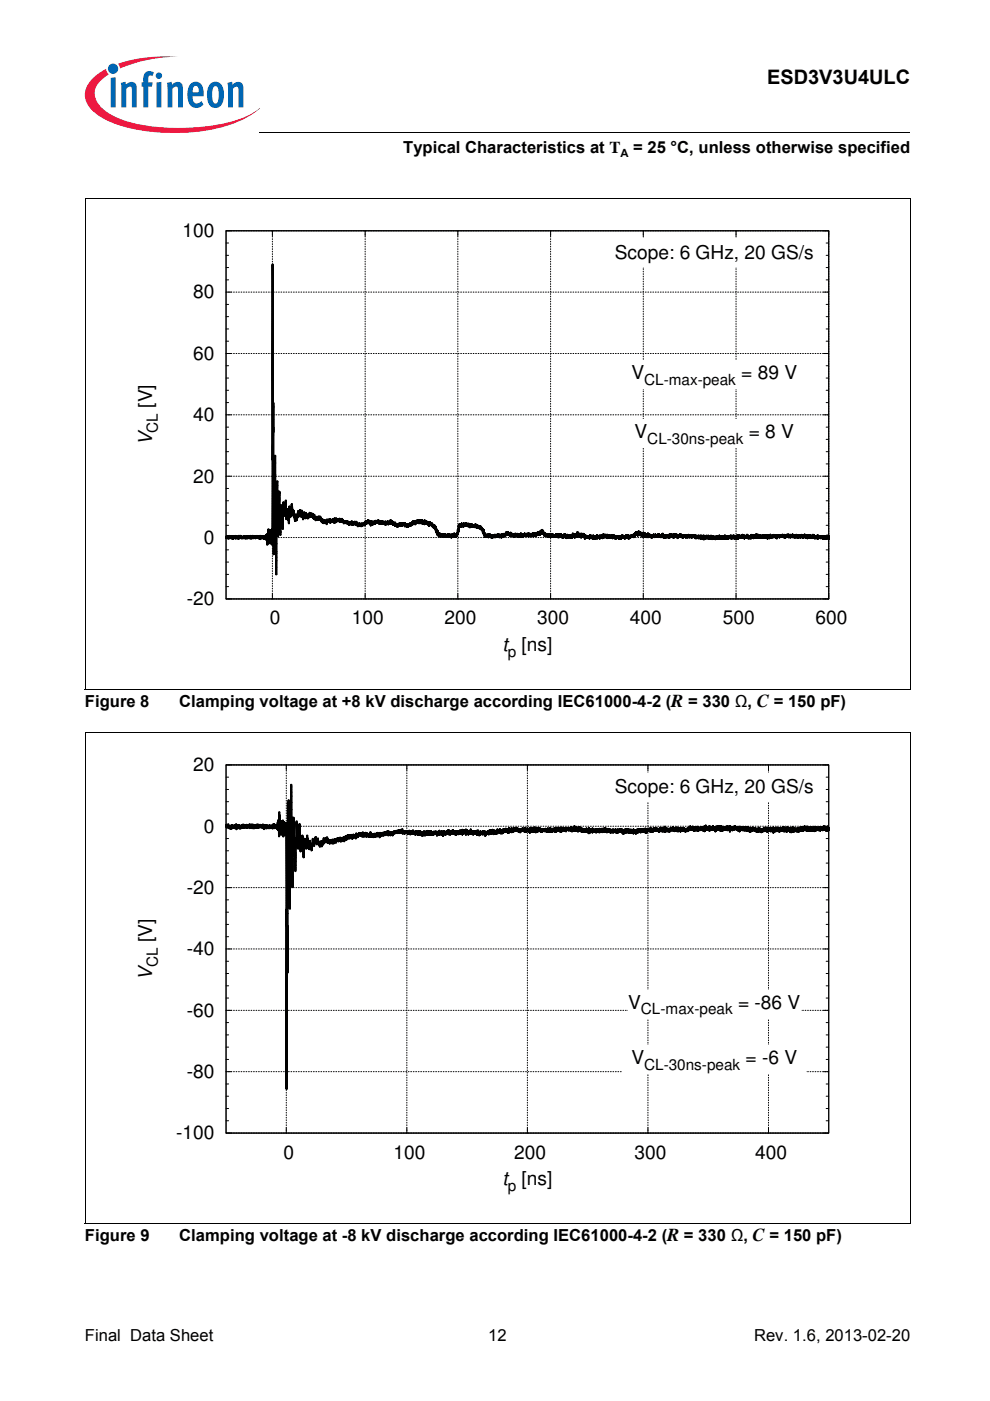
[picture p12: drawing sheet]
<svg xmlns="http://www.w3.org/2000/svg" width="210mm" height="297mm" viewBox="0 0 210 297" stroke-linecap="round" stroke-linejoin="round" font-family="sans-serif">
<circle cx="24" cy="14.6" r="1.09" fill="#0066b3"/>
<g fill="#ed1941">
<path d="M25 13.5l.8-.2a32.7 32.7 0 0 1 12-1.3 32.2 32.2 0 0 0-11.7 2.2l-.7 .3z"/>
<path d="M19.4 16.9a11.2 11.2 0 0 1 3.1-2.3l.2 .7 .4 .5a5 5 0 0 0-3 4.2 6 6 0 0 0 3.4 4.3 31.7 31.7 0 0 0 16 2.8 31.9 31.9 0 0 0 14-3.1l1.6-1.1a18.8 18.8 0 0 1-9.4 4.4 42.6 42.6 0 0 1-20.9-.9 11.1 11.1 0 0 1-6.5-4.7 4.3 4.3 0 0 1 1.1-4.8z"/>
</g>
<g fill="#0066b3">
<path d="M23.5 16.5l1-.1v6.4h-1z"/>
<path d="M25.6 17.6l1-.3 .1 .7a1.22 1.22 0 0 1 1.5-.6 1.22 1.22 0 0 1 .8 1.3v4.1h-1l-.1-4.2a.42 .42 0 0 0-.6-.2l-.5 .4v4h-1.1z"/>
<path d="M30.9 15.3l.8-.2 .7 .1 .2 .2-.3 .8-.1-.1a.47 .47 0 0 0-.7 .2l-.1 1.2h1l-.2 .9h-.8v4.4h-1v-4.4h-.4v-.9h.4v-.7a1.77 1.77 0 0 1 .5-1.5z"/>
<path d="M35.4 17.6l1-.3 .1 .7a1.22 1.22 0 0 1 1.4-.6 1.22 1.22 0 0 1 .9 1.3v4.1h-1.1v-4.2a.42 .42 0 0 0-.6-.2l-.5 .4v4h-1.1z"/>
<path d="M48.2 17.6l1-.3 .1 .7a1.22 1.22 0 0 1 1.5-.6 1.22 1.22 0 0 1 .8 1.3v4.1h-1l-.1-4.2a.42 .42 0 0 0-.6-.2l-.5 .4v4h-1z"/>
<path d="M33 16a.7 .7 0 0 1 1.4 0 .7 .7 0 0 1-1.4 0zM33.2 17.5l1-.1v5.4h-1z"/>
<path d="M40.5 17.7a1.6 1.6 0 0 1 1.7-.2 1.6 1.6 0 0 1 .9 1.5l.1 1.4h-2.4a1.09 1.09 0 0 0 .3 1.2 1.09 1.09 0 0 0 1.1 .2l.5-.4 .4 .8a1.88 1.88 0 0 1-2.2 .6 1.88 1.88 0 0 1-1.1-2v-1.7l.2-.8zM41.1 18.4l-.3 1.2h1.3v-.8a.58 .58 0 0 0-.4-.6 .58 .58 0 0 0-.6 .2z"/>
<path d="M44.7 17.6a1.77 1.77 0 0 1 1.9 0 1.77 1.77 0 0 1 .9 1.8v1.3a1.96 1.96 0 0 1-2.4 2.1 2.94 2.94 0 0 1-1.2-3.3 2.79 2.79 0 0 1 .8-1.9zM45.3 18.4a4.3 4.3 0 0 0 0 3.4l.4 .2a1.54 1.54 0 0 0 .7-1.9v-.4a1.19 1.19 0 0 0-.7-1.4z"/>
</g>
<path d="M55 28v.1z" fill="#000"/>
<path d="M55 28h137.9" fill="none" stroke="#000" stroke-width=".21"/>
<path d="M18 29h46v5h-46z" fill="#fff"/>
<g fill="none" stroke="#000" stroke-width=".21" stroke-dasharray=".2 .4">
<path d="M47.9 48.9h127.8M47.9 74.9h127.8M47.9 61.9h127.8M47.9 88h127.8M47.9 114h127.8M47.9 101h127.8M47.9 127h127.8M57.8 127v-78.1M77.4 127v-78.1M97.1 127v-78.1M116.7 127v-78.1M136.4 127v-78.1"/>
<path d="M156.1 127v-78.1M175.7 127v-78.1"/>
</g>
<g fill="none" stroke="#000" stroke-width=".21">
<path d="M47.9 48.9h127.8v78.1h-127.8zM47.9 59.3h.6M47.9 48.9h1.1M47.9 56.7h.6M47.9 54.1h.6M47.9 51.5h.6M57.8 48.9v1.1M77.4 48.9v1.1M97.1 48.9v1.1M116.7 48.9v1.1M136.4 48.9v1.1M156.1 48.9v1.1"/>
<path d="M174.6 48.9h1.1v1.1M175.2 59.3h.5M175.2 56.7h.5M175.2 54.1h.5M175.2 51.5h.5M47.9 74.9h1.1M47.9 72.3h.6M47.9 61.9h1.1M47.9 77.5h.6M47.9 69.7h.6M47.9 67.1h.6M47.9 64.5h.6"/>
<path d="M174.6 74.9h1.1M174.6 61.9h1.1M175.2 77.5h.5M175.2 72.3h.5M175.2 69.7h.5M175.2 67.1h.5M175.2 64.5h.5M47.9 98.4h.6M47.9 88h1.1M47.9 85.4h.6M47.9 95.8h.6M47.9 93.2h.6"/>
<path d="M47.9 90.6h.6M47.9 82.7h.6M47.9 80.2h.6M174.6 88h1.1M175.2 98.4h.5M175.2 95.8h.5M175.2 93.2h.5M175.2 90.6h.5M175.2 85.4h.5M175.2 82.7h.5M175.2 80.2h.5M47.9 114h1.1"/>
<path d="M47.9 111.4h.6M47.9 101h1.1M47.9 119.2h.6M47.9 116.6h.6M47.9 108.8h.6M47.9 106.2h.6M47.9 103.6h.6M174.6 114h1.1M174.6 101h1.1M175.2 119.2h.5M175.2 116.6h.5M175.2 111.4h.5"/>
<path d="M175.2 108.8h.5M175.2 106.2h.5M175.2 103.6h.5M47.9 127h1.1M47.9 124.4h.6M47.9 121.8h.6M57.8 125.9v1.1M77.4 125.9v1.1M97.1 125.9v1.1M116.7 125.9v1.1M136.4 125.9v1.1M156.1 125.9v1.1"/>
<path d="M175.2 124.4h.5M175.2 121.8h.5M175.7 125.9v1.1h-1.1"/>
</g>
<g fill="#fff">
<path d="M128.4 50.6h46v6.1h-46z"/>
<path d="M133.2 76.3h36.5v6.1h-36.5z"/>
<path d="M133.2 88.8h36.5v6.1h-36.5z"/>
</g>
<path d="M175.7 113.9v.4v-.6v.5v-.3l-.2 .1v-.3v.4v-.5l-.2 .2v-.2v.6v-.5v.4v-.3v.2h-.2v-.2v.3v-.3v.2v-.2h-.2v.4v-.5v.3v-.2v.2l-.2-.3v.4v-.4l-.2 .1v.5v-.7v.3v-.2l-.2 .4v-.4v.3v-.2h-.2v.2v-.3v.3l-.2 .1v-.3v.3v-.3l-.1 .2v-.3v.1l-.3 .1v-.1v.1v-.3v.2l-.2-.2v.7v-.8v.4v-.2h-.1v.1v-.1v.3v-.2l-.2 .2v-.3v.3v-.3l-.2 .5v-.6l-.2 .3v-.4v.5v-.4l-.2 .3v-.4v.4v-.5v.6v-.2l-.2-.1v.2v-.2v.3v-.4v.1l-.2-.1v.4v-.4v.4v-.2l-.2-.2v.2v-.3v.3v-.2v.2v-.2l-.2 .1v.2v-.3v.4v-.3l-.2 .2v-.2v.4v-.6l-.2 .6v-.6l-.2 .4v-.4v.6v-.6v.4v-.3l-.2 .1v.1v-.4v.5v-.5v.5v-.4l-.2 .4v-.6v.6v-.2l-.2 .1v-.3v.5v-.6v.4v-.3l-.2 .5v-.5v.6l-.2-.7v.4v-.4l-.2 .2v.3v-.4v.4l-.2-.1v-.2v.4v-.5l-.2 .2v-.1v.3v-.2v.2l-.2-.3v.4v-.5v.5v-.3v.1h-.2v-.2v.2v-.2v.3v-.4l-.2 .4v-.5l-.2 .4v-.3v.5v-.3l-.2 .1v-.2v.3v-.4v.4v-.2v.2v-.1l-.2 .1v-.4v.3v-.3v.3l-.2-.3v.4v-.6v.6v-.5l-.2 .3v-.2v.2v-.2v.2v-.2v.2l-.2 .1v-.4v.5v-.4v.4v-.4h-.1v.4v-.5v.4v-.4v.4h-.2v-.4v.5v-.5v.4v-.3l-.2-.2v.5h-.2v-.4v.4v-.4l-.2 .5v-.5v.4v-.3l-.2 .1v.4v-.6l-.2 .5v-.5v.6l-.2-.3v.1v-.3v.2v-.2l-.2 .1v-.2v.5v-.5v.4h-.2v-.3v.3v-.4l-.2 .1v.4v-.3v.2v-.2l-.2 .3v-.3v.3v-.4l-.2 .1v-.2v.3l-.2 .1v-.3v.4v-.4v.3v-.2v.2l-.2-.1v-.3v.7v-.6v.3l-.2-.1v.3v-.6l-.2 .5v-.4v.2v-.2l-.2 .1v-.2v.5v-.4v.2h-.2v-.3v.5v-.3l-.2 .3v-.2v.2v-.2v.2l-.2 .1v-.4v.3l-.2-.1v-.4v.4v-.2l-.2 .5v-.6v.4v-.3h-.2v.2v-.3v.4v-.4v.1h-.2v.6v-.6l-.2 .4v-.5v.5v-.3v.1l-.2-.2v.2v-.3v.4v-.3v.3l-.2-.4v.5v-.3v.2v-.2l-.1 .2v-.2v.2v-.3v.3l-.2-.1v.3v-.6v.5l-.2-.4v.5v-.5v.3v-.2l-.2 .2v-.4v.3l-.2-.3v.6v-.3v.1h-.2v-.2v.3v-.6v.5v-.2v.1l-.2-.1v.3v-.6v.6v-.3l-.2 .3v-.3v.3v-.4l-.2-.2v.4v-.6l-.2 .8v-.4v.4v-.4l-.2 .3v-.4v.5v-.2h-.2v-.3v.6v-.6v.6v-.5v.2h-.2v-.4v.6v-.4v.3l-.2-.3v.2v-.4v.5v-.3v.2h-.2v-.1v.5v-.7v.5v-.4v.3v-.3l-.2 .4v-.3v.3v-.3v.2l-.2-.1v.3v-.5v.6v-.4h-.2v.3v-.4v.4v-.5v.5v-.5v.3h-.2v-.5v.6v-.6l-.2 .7v-.4v.3v-.3l-.2-.1v.4v-.3l-.2 .4v-.6l-.2 .1v.4v-.4v.4l-.2-.4v.2v-.4v.6v-.2l-.2 .2v-.5l-.2 .5v-.4v.5v-.4v.4l-.2-.2v.2v-.6l-.2 .1v.4v-.5l-.2 .4v-.4v.8v-.5v.3l-.1-.6v.7v-.5v.4v-.3l-.2 .3v-.4v.4v-.3l-.3 .2v-.4v.6v-.4v.3l-.1-.3v.3v-.5v.5l-.2-.6v.6v-.4h-.2v.4v-.4v.4l-.2 .1v-.6v.6v-.3l-.2 .2v-.6v.6v-.3l-.2-.1v.3v-.2l-.2 .2v-.2v.4v-.6v.4v-.2l-.2 .2v-.3v.6v-.4v.1l-.2-.1v.2v-.3v.3h-.2v-.3v.3v-.3v.3v-.2l-.2-.1v.3v-.6v.7v-.5l-.2 .4v-.3v.4v-.3l-.2-.2v.5v-.3v.2v-.2l-.2 .3v-.5l-.2 .4v-.4v.5v-.5l-.2 .1v.2v-.3v.5v-.5v.4v-.3v.3l-.2 .2v-.8v.6v-.2h-.2v.4v-.3v.2v-.2l-.2 .1v-.3v.4v-.6l-.2 .4v-.2v.3v-.4v.3v-.3l-.2 .5v-.4v.5v-.2l-.2 .2v-.5v.3h-.2v-.1v.2v-.4v.5v-.6v.5h-.2v-.5v.5v-.5v.5l-.2-.5v.6v-.5l-.2 .3v-.5v.3l-.2-.1v.4v-.4v.3l-.2 .2v-.6v.5v-.5l-.2 .2v.2v-.5v.5v-.3l-.1-.2v.6v-.5l-.2-.1v.5v-.4v.3v-.3l-.2 .4v-.3v.4h-.2v-.3v.4v-.5l-.2 .5v-.6v.6v-.8l-.2 .5v-.3v.4v-.4v.5v-.3l-.2 .1v-.4v.5v-.3v.2l-.2-.2v-.3v.7v-.4h-.2v.3v-.4v.3v-.2l-.2 .3v-.5v.4v-.4l-.2 .2v-.1v.2v-.3v.5l-.2-.3v.3v-.4v.4l-.2-.1v-.3v.4v-.5v.4v-.3v.3v-.2h-.2v-.1v.4v-.6v.4l-.2-.4v.4v-.4v.3h-.2v-.3v.3v-.2h-.2v.3v-.4v.4h-.2v-.2v.3v-.4l-.2 .2v-.3v.4l-.2-.5v.6v-.5v.3l-.2-.2v.2v-.4v.4v-.4l-.2 .5v-.3v.4v-.5v.3h-.2v-.3v.4v-.4l-.2 .2v-.2v.5v-.4l-.2 .3v-.4v.2l-.2-.1v.2v-.3v.3v-.3v.3l-.2 .1v-.4v.5v-.4l-.2 .2v-.2v.3v-.3v.3l-.1-.2v.2v-.5l-.2 .4v-.6v.4v-.2h-.2v.4v-.3v.1l-.2-.1v.4v-.4v.3l-.2-.1v-.2v.6v-.6l-.2 .2v-.2v.4v-.6v.4v-.2l-.2 .2v-.3v.4l-.2-.3v.1v-.4v.5v-.3v.3l-.2-.2v.5v-.7l-.2 .7v-.6v.4v-.3v.2v-.1l-.2 .2v-.3v.3v-.5v.3h-.2v.2v-.5v.5v-.3l-.2 .2v-.4v.5v-.4v.4v-.2l-.2 .1v-.2v.5v-.6v.6v-.5l-.2 .3v-.3v.5v-.4h-.2v-.1v.4v-.4v.2l-.2 .1v-.3v.4v-.4h-.2v.5v-.5v.4v-.3l-.2 .4v-.5v.4l-.2-.4v.5v-.5v.2l-.2-.1v-.2v.3v-.5v.7l-.2-.6v.4v-.3v.3v-.2v.2l-.2 .1v-.3v.3v-.3v.4v-.5v.3v-.2v.2l-.2 .1v-.2v.2v-.3v.3v-.3v.2v-.2l-.2 .1v-.3v.4v-.1l-.2 .1v-.4v.4v-.2l-.2-.1v.3v-.3v.3v-.2l-.2 .1v.1v-.2v.3v-.2l-.2 .1v-.3v.4v-.5l-.1 .4v-.2v.4v-.5v.3l-.2-.3v.4v-.5v.5v-.4v.3v-.3l-.2 .1v.3v-.4v.5l-.2-.4v.5v-.3v.3l-.2-.2v-.3v.3v-.3v.3l-.2-.3v.3v-.4v.4v-.4v.4v-.3l-.2 .2v-.4v.4v-.4v.2h-.2v.2v-.6v.8v-.2l-.2-.1v.2v-.3v.3v-.3h-.2v.4v-.6v.6v-.3l-.2 .2v-.7v.3v-.2v.2h-.2v-.2v.5v-.7l-.2 .1v.3v-.3v.6l-.2-.1v-.2v.4v-.7v.4l-.2 .1v-.6v.5l-.2-.3v.3v-.6v.5v-.5v.3l-.2-.2v.4v-.6v.7v-.4l-.2 .3v-.7v.7v-.4v.2v-.2l-.2 .2v.3v-.7l-.2 .5v-.4v.5v-.6v.6v-.5l-.2 .5v-.5v.4v-.2l-.2-.1v.6v-.5v.4v-.2v.2h-.2v-.2v.6l-.2-.1v-.4v.4h-.2v-.4v.4l-.2-.3v.4l-.2-.2v.3v-.4v.4v-.2h-.2v.2v-.4v.5v-.3l-.1 .1v-.2v.2v-.4v.7v-.6l-.2 .4v-.6v.5v-.2l-.3-.1v.3v-.4v.5l-.1-.4v.4v-.3v.2v-.2l-.2 .2v-.2v.5v-.5v.3v-.2v.2v-.2l-.2 .2v-.3v.4v-.5v.4v-.3h-.2v.3v-.4l-.2 .2v-.3v.6v-.5l-.2 .6v-.5l-.2 .6v-.5v.3v-.3h-.2v.4v-.5v.4l-.2-.4v.4v-.4v.4v-.4v.2l-.2-.2v.3v-.3v.2l-.2 .1v-.4v.5v-.1h-.2v-.3v.6v-.6l-.2-.1v.4v-.4v.2l-.2 .1v-.4v.6v-.5l-.2 .1v.3v-.5v.6v-.4l-.2 .3v-.5v.5v-.3v.1h-.2v.2v-.4v.3l-.2-.3v.4v-.5v.4l-.2-.1v-.3v.4v-.3v.2v-.1l-.2 .3v-.5v.5v-.5v.5v-.4h-.2v.5v-.7l-.2 .6v-.5h-.2v.2v-.2v.3v-.4l-.2 .5v-.4v.4v-.3l-.2 .1v-.5v.8v-.2l-.2 .2v-.5v.6v-.6v.4v-.2l-.1 .2v-.1v.2v-.3v.4v-.5v.2h-.3v.1v-.2v.3v-.4v.4v-.2l-.2-.1v.4v-.6v.7v-.5v.3l-.1-.4v.5v-.4v.3v-.1l-.2 .1v-.2v.2v-.2v.3l-.2-.6v.7v-.7v.4v-.2l-.2 .1v-.1v.3v-.3v.3v-.3v.2l-.2-.2v.5v-.5l-.2 .5v-.4v.5l-.2-.2v-.3v.4v-.7v.6v-.3l-.2 .3v-.4v.3l-.2 .1v-.5v.2v-.1l-.2 .1v-.1v.2v-.4v.5h-.2v.2v-.6v.6v-.4h-.2v-.1v.4v-.4v.3l-.2-.1v-.3v.4l-.2-.3v.3v-.4v.3v-.2l-.2 .4v-.5v.3v-.2v.1h-.2v-.3v.7v-.8l-.2 .5v-.6v.4h-.2v-.5v.6v-.3l-.2-.1v.4v-.5v.5v-.5l-.2 .5v-.7v.9v-.6v.3l-.2-.2v.3v-.5v.4v-.3v.3l-.2-.4v.4v-.5l-.2 .4v-.5v.5v-.6v.5v-.4l-.2 .5v-.4v.5v-.9l-.2 .9v-.6v.5l-.1-.1v.2v-.3v.5v-.6v.4v-.3l-.3 .4v-.1v.3v-.6h-.2v.2v-.3v.5v-.4l-.1 .1v.2v-.6v.7v-.5v.4l-.2-.2v.5l-.2-.5v.5v-.5v.3v-.1l-.2 .1v-.3v.5v-.5l-.2 .1v.2v-.3v.3v-.3v.2l-.2-.2v.5v-.5v.4l-.2-.5v.5v-.4v.3v-.2l-.2 .3v-.2v.3v-.5v.6v-.5h-.2v.2v-.3v.4v-.5v.6v-.7l-.2 .5v-.5v.5v-.4v.4h-.2v-.4v.5v-.4l-.2 .1v.3v-.3v.5v-.5v.4v-.4h-.2v.3v-.5v.3l-.2-.2v.2v-.5v.6v-.2l-.2-.2v.4l-.2-.1v-.5v.7v-.5l-.2 .4v-.3v.4v-.2l-.2-.2v.2v-.2v.3v-.5v.4v-.4l-.2 .4v-.4v.5v-.5l-.2 .4v-.2v.2v-.3v.3l-.2-.3v.3h-.2v-.2v.3v-.4v.4l-.2-.1v-.2v.3v-.4v.4v-.4l-.2 .2v-.3v.5v-.5v.5v-.3l-.2-.1v.3v-.3v.5v-.4l-.2-.1v.4v-.6v.5h-.2v-.3v.4v-.5v.5v-.4v.4l-.2-.1v-.2v.3v-.5v.3v-.2v.2h-.2v-.4v.5v-.4v.3l-.1-.2v.2v-.4v.5v-.5l-.2 .3v-.4v.5v-.3l-.2 .2v-.5v.2l-.2-.2v.1v-.5v.5l-.2-.7v.6v-.7v.7v-.3l-.2-.2v.5v-.3l-.2 .1v.5v-.7v.6v-.3v.2l-.2-.1v-.1v.5v-.6v.5l-.2-.4v.3v-.4v.5v-.3l-.2-.1v.5v-.4h-.2v.5v-.3l-.2 .3v-.4v.5v-.4v.3v-.1h-.2v-.3v.4v-.4v.3l-.2-.2v.2v-.3v.4v-.4v.3l-.2-.2v.2v-.3v.5v-.4l-.2 .2v.3v-.4v.4v-.2l-.2 .1v-.4v.5v-.2v.1l-.2-.2v.3v-.5v.3l-.2-.1v-.3v.6v-.5l-.2 .3v-.4v.4v-.3v.3l-.2-.2v.3v-.4v.4v-.2l-.2 .1v.2v-.5v.3v-.2l-.2 .2v-.2v.3l-.2-.1v-.4v.4v-.3l-.2 .5v-.5v.5v-.4l-.2 .4v-.3v.4v-.4l-.2 .3v-.4v.5v-.5l-.2 .3v-.4v.6v-.7v.6v-.4h-.2v.3v-.3v.5v-.6v.5v-.4l-.1 .2v-.2v.5v-.5v.4v-.3v.3l-.2-.2v.1v-.3v.5v-.5v.2l-.3-.2v.2v-.3v.5v-.4v.2v-.2l-.1 .1v.3v-.5v.4v-.3l-.2 .1v-.2v.4v-.5l-.2 .3v.5v-.7v.4v-.2l-.2 .1v-.1v.4v-.5v.3v-.2h-.2v.3v-.3v.2v-.2l-.2-.2v.4v-.5l-.2 .1v.3v-.6v.7v-.6l-.2 .1v.5v-.5v.1l-.2-.2v.3v-.3l-.2-.1v.5v-.4l-.2-.1v.5v-.6v.5v-.3l-.2 .4v-.5v.6v-.4v.2l-.2 .1v-.2v.3v-.3v.3v-.1l-.2 .1v.1v-.4v.6v-.4h-.2v-.1v.4v-.4l-.2 .2v-.2v.4v-.5v.5v-.4h-.2v.7v-.4l-.2-.2v.4v-.4l-.2 .6v-.6v.4v-.3l-.2 .1v-.2v.4v-.4v.2l-.2-.2v.3v-.4v.5v-.3v.3l-.2-.4v.4v-.4v.4l-.2-.2v.2v-.2v.2v-.3v.4l-.2-.2v.2v-.5l-.2 .4v-.3v.2l-.1-.1v.3v-.4v.4v-.3h-.2v-.2v.6v-.3l-.3-.1v.3v-.3l-.1 .2v-.4v.4v-.4h-.2v.3v-.3v.3v-.4l-.2 .3v-.3v.6v-.6v.3l-.2-.1v.2v-.3v.4v-.4v.2l-.2 .1v-.3v.3v-.3v.4v-.1l-.2 .1v-.5l-.2 .3v-.2v.4v-.7v.4v-.2h-.2v-.9v.6v-.4l-.2-.1v.4v-.6l-.2 .1v-.4v.2v-.2l-.2 .3v-.6v.3l-.2 .1v-.5v.4v-.4v.3v-.1l-.2 .1v-.4v.4v-.3l-.2 .3v-.2v.3v-.6l-.2 .5v-.3v.3v-.4v.2v-.2l-.2 .3v-.5v.6v-.4l-.2-.1v.3v-.5v.4l-.2-.3v.3v-.3v.5v-.5v.4l-.2-.2v.2v-.3v.3v-.3v.3v-.2l-.2-.1v.3v-.4v.3l-.2-.3v.3v-.4v.4v-.2l-.2 .2v-.4l-.2 .2v-.1v.5v-.6v.3l-.2-.4v.5v-.5v.3v-.3l-.2 .3v-.3v.5v-.6l-.2 .5v-.4v.2h-.2v-.3v.4v-.5l-.2 .4v-.3v.4l-.2-.3v.4v-.5l-.1 .1v.6v-.7v.4v-.2h-.2v.3v-.4v.4l-.2-.2v-.3v.7v-.7v.6v-.3l-.2 .4v-.6v.5l-.2-.2v-.3v.5v-.4v.1l-.2 .1v1.3l-.2-.1v-.3v1v-.2l-.2 .1v.2v-.3v.5v-.3l-.2 .2v-.1v.2v-.3v.5v-.3v.3v-.3l-.2 .2v-.2v.3v-.4v.4l-.2-.6v.4v-.5v.6v-.1h-.2v-.3v.4v-.4l-.2 .1v.3v-.3v.4l-.2-.3v.5v-.7l-.2 .5v-.3v.3l-.2-.4v.3v-.4l-.2 .4v-.3v.4v-.3h-.2v.2v-.3v.4v-.5v.4h-.2v.1v-.3v.3v-.3v.2h-.2v-.4v.3l-.2-.1v.2v-.2v.3v-.6l-.2 .3v-.2v.4v-.3v.3l-.2-.3v.4v-.5v.4h-.2v-.3v.3v-.3l-.2 .2v-.3v.4v-.5v.4v-.4v.3v-.1l-.2 .1v.3v-.6v.4v-.3v.1l-.2-.1v.3v-.5v.4v-.2l-.2 .2v-.4v.4v-.5v.4h-.1v-.9l-.2 .4v-.5v.5v-.7l-.2 .3v-.8l-.2 .4v-.7v.2l-.2-.2v.5v-.6l-.2 .4v-.5v.4v-.3l-.2 .2v-.4v.4v-.5v.2l-.2-.1v.2v-.4l-.2 .3v-.5v.6v-.4v.2l-.2-.1v.2v-.4v.7v-.6v.3v-.2l-.2-.1v.2v-.4v.6v-.4l-.2-.2v.4v-.4l-.2 .4v-.4v.4v-.6l-.2 .4v-.3v.4v-.6l-.2 .3v-.1v.5v-.7v.5v-.2l-.2 .4v-.6l-.2 .1v.4v-.6h-.2v.6v-.7l-.2 .5v-.3v.4v-.5v.4v-.1l-.2 .2v-.5v.3l-.2 .2v-.6v.6v-.4v.3l-.2-.1v-.3v.4v-.5l-.2 .5v-.3v.4v-.5v.4l-.2-.4v.5v-.4v.2l-.2-.2v.7v-.7v.4l-.2 .1v-.4v.3l-.2 .1v-.5v.6v-.5l-.2 .6v-.5l-.2 .5v-.3v.5l-.1-.3v.3v-.4v.3l-.2-.1v.1v-.2v.4v-.5v.5v-.4l-.3 .1v.4l-.1-.3v.4v-.4v.2v-.2h-.2v.4v-.4v.4l-.2-.2v-.4l-.2 .3v-.5v.7v-.6v.2v-.1v.1h-.2v-.1v.2v-.4l-.2 .2v-.1v.4v-.4v.3v-.2h-.2v-.1v.5v-.5v.2l-.2-.2v.5v-.5v.2l-.2-.1v.2v-.4v.6l-.2-.5v.3v-.3v.5v-.3l-.2 .2v-.2v.3v-.4l-.2 .6v-.5h-.2v.4v-.5l-.2 .3v-.4l-.2 .4v-.7l-.2 .6v-.4v.4v-.4l-.2 .3v-.6v.7v-.4v.1v-.1l-.2 .1v-.5v.5v-.3v.2l-.2-.3v.4v-.6v.6v-.5v.4v-.2l-.2 .1v-.4v.6v-.4l-.2 .1v.4v-.4h-.2v.3v-.4v.6v-.5l-.2 .3v-.4v.5v-.5v.5l-.2-.3v.3v-.4l-.2 .6v-.7v.4l-.2 .1v-.5v.5v-.4l-.1 .3v-.3v.3l-.3-.2v-.3v.4v-.3v.3v-.2l-.2-.1v.5v-.6v.6v-.5v.3l-.1-.4v.5v-.4v.3v-.3l-.2 .4v-.4v.4v-.4l-.2 .5v-.7v.6v-.5l-.2 .2v-.4v.5v-.3l-.2-.1v.4v-.3v.1v-.1l-.2 .1v.2v-.3v.3v-.2l-.2 .4v-.6v.5v-.2l-.2 .3v-.4v.5l-.2-.4v.3v-.4v.5v-.2l-.2-.1v.2v-.3v.5v-.5v.4l-.2 .2v-.8v.5h-.2v-.5v.9v-.7v.4l-.2-.3v.3v-.6v.5v-.5v.3v-.3l-.2 .1v.3v-.5v.5v-.3l-.2-.1v.2v-.3v.3v-.4v.5l-.2-.1v.2v-.3v.4v-.4h-.2v.2v-.2v.2v-.2v.3v-.4v.5v-.3l-.2 .2v-.3v.8v-.6l-.1 .6v-.6l-.2 .4v-.3l-.1 .5v-.3l-.2 .3v-.4v.5l-.1-.5-.1 .6v-.6v.6l-.1-.5-.1 .4-.1-.5-.1 .4v-.4l-.1 .5v-.4l-.1 .3-.1-.3v.5l-.2-.7v.5l-.1-.5v.4v-.7l-.1 .7-.1-.5-.1 .4-.1-.6-.1 .5v-.3l-.1 .4v-.5l-.1 .5v-.4l-.1 .4v-.4l-.1 .4-.1-.7-.1 .8-.1-.7v.5l-.1-.4-.2 .6-.1-.6-.1 .5-.1-.6-.2 .4v-.5l-.1 .5-.2-.5v.4l-.1-.3-.1 .3v-.3l-.1 .3v-.4l-.1 .5v-.5v.2l-.1-.2v.2v-.3l-.1 .3-.1-.5v.3l-.1-.5v.6l-.1-.4-.1 .4-.1-.5-.1 .5-.1-.5v.6v-.8v.6l-.2-.3v.3v-.4l-.1 .4v-.4l-.1 .2-.1-.2v.4l-.1-.3v.2l-.1-.4v.6l-.1-.7-.1 .9-.2-.9-.1 1v-.8l-.1 .5-.1-.5v.6v-.6l-.2 .6v-.5l-.1 .3v-.3l-.1 .5-.1-.5-.1 .7v-.8l-.1 .6-.1-.7v.5l-.1-.3-.1 .3v-.3v.5v-.4l-.2 .5v-.3v.3l-.1-.7v1l-.1-.8v.7v-.4v.2l-.1-.4v.4l-.1-.4v.5l-.2-.6-.1 .6-.1-.7-.1 .5-.1-.5v.7v-.8l-.1 .6v-.6l-.1 .6-.1-.6v.5v-.7v.5l-.2-.9-.1 .7v-.6l-.1 .5-.1-.6-.1 .6v-.5l-.1 .6-.1-.5v.6l-.1-.7v.3v-.3v.3l-.1-.2-.1 .4-.1-.3v.5l-.1-.7-.1 .4-.1-.9-.1 .8v-.7v.7l-.2-1-.1 .6-.1-.5v.6l-.1-.6v.4v-.4l-.1 .3v-.5l-.2 .8v-.9l-.1 1-.1-.6-.1 .6-.1-.6v.8l-.1-.6-.1 .5-.1-.9-.1 .7v-.9l-.2 1.2-.1-1-.1 .8v-1.1l-.3 1.5-.2-1.8-.1 1.3-.2-1.5v1l-.1-1-.1 1.1v-.6l-.2 .9-.1-1.2-.1 1.2-.1-.5-.1 1.3v-.9l-.1 1-.2-1.3v1.3l-.3-2.1-.1 .6v-.7l-.1 .7-.1-.8v1.2l-.1-2.4-.3 2.6-.1-1.1v1.3l-.1-2.3-.1 3.6-.3-3-.3 2.1-.1-4-.3 3.3-.2-2.9v.1l-.1 5.6-.2-3.1-.1 1v-3l-.1 1.9-.1-1.4-.1 5.8-.1-9.1-.1 .4v-.5v1.8l-.1-1.8-.2 9.5-.1-11.7-.2 19.8-.3-25.2-.2 20.6v.2v-5.2l-.1 5.3-.2-61.4-.1 59.4-.1-3.2-.1 3.1v-2.4v.8l-.1-1.2-.1 2.5v-2.7l-.1 2.7-.2-2.5-.1 2.7v-3.1l-.1 2.7-.1-1.6v.6v-.4l-.1 2v-2.3l-.1 1.2-.1-1v1v-.9v.6l-.1-.6v.7v-.5v.4l-.2-.4v.5v-.4l-.2 .5v-.6v.3l-.1-.2v.2l-.1-.2v.4v-.5v.4l-.1-.3-.1 .3-.1-.4-.1 .5-.1-.6v.7l-.1-.5-.1 .5v-.4v.3l-.1-.4v.3l-.1-.3v.3l-.1-.4v.4l-.2-.5v.4l-.1-.4v.5l-.1-.4-.1 .4v-.3l-.1 .3-.2-.4v.4l-.1-.4v.4l-.1-.3-.1 .3v-.5l-.2 .5-.1-.3v.4l-.1-.6-.1 .5v-.4l-.1 .5-.1-.5-.1 .4v-.5l-.1 .5-.1-.4v.4l-.1-.5-.1 .5v-.3l-.1 .3-.1-.4v.5v-.4l-.1 .3-.1-.3v.4l-.1-.5-.1 .3-.1-.3-.1 .4v-.4l-.1 .4-.1-.2-.1 .2v-.2v.3l-.2-.5v.4l-.1-.5-.1 .5-.1-.5v.5l-.1-.3v.3v-.4v.5l-.1-.6v.5v-.4l-.2 .5v-.4l-.1 .3v-.3l-.1 .2v-.2l-.1 .3-.1-.4v.5v-.6l-.1 .5-.2-.4v.4v-.3l-.1 .3-.1-.3v.4l-.1-.5v.6v-.7l-.1 .5v-.4l-.2 .5-.1-.5v.4l-.1-.4-.1 .4-.1-.4v.4l-.1-.5-.1 .5v-.3l-.1 .4v-.5v.5v-.5l-.2 .4v-.3v.3l-.1-.4v.3v-.3l-.1 .3v-.3l-.1 .3" fill="none" stroke="#000" stroke-width=".44"/>
<g fill="none" stroke="#000" stroke-width=".21">
<path d="M18 42.1h175M18 42.1v104M47.9 48.9h127.8v78.1h-127.8zM192.9 42.1v104.1M18 146.1h174.9M47.9 162.2h127.8v78h-127.8zM47.9 175.2h1.1M47.9 172.6h.6M47.9 162.2h1.1M47.9 177.8h.6M47.9 170h.6M47.9 167.4h.6"/>
<path d="M47.9 164.8h.6M60.7 162.2v1.1M86.3 162.2v1.1M111.8 162.2v1.1M137.4 162.2v1.1M162.9 162.2v1.1M174.6 175.2h1.1M174.6 162.2h1.1M175.2 177.8h.5M175.2 172.6h.5M175.2 170h.5M175.2 167.4h.5"/>
<path d="M175.2 164.8h.5M47.9 198.6h.6M47.9 188.2h1.1M47.9 185.6h.6M47.9 196h.6M47.9 193.4h.6M47.9 190.8h.6M47.9 183h.6M47.9 180.4h.6M174.6 188.2h1.1M175.2 198.6h.5M175.2 196h.5"/>
<path d="M175.2 193.4h.5M175.2 190.8h.5M175.2 185.6h.5M175.2 183h.5M175.2 180.4h.5M47.9 214.2h1.1M47.9 211.6h.6M47.9 201.2h1.1M47.9 219.4h.6M47.9 216.8h.6M47.9 209h.6M47.9 206.4h.6"/>
<path d="M47.9 203.8h.6M174.6 214.2h1.1M174.6 201.2h1.1M175.2 219.4h.5M175.2 216.8h.5M175.2 211.6h.5M175.2 209h.5M175.2 206.4h.5M175.2 203.8h.5M47.9 237.6h.6M47.9 227.2h1.1M47.9 224.6h.6"/>
<path d="M47.9 235h.6M47.9 232.4h.6M47.9 229.8h.6M47.9 222h.6M60.7 239.1v1.1M86.3 239.1v1.1M111.8 239.1v1.1M137.4 239.1v1.1M162.9 239.1v1.1M174.6 227.2h1.1M175.2 237.6h.5M175.2 235h.5"/>
<path d="M175.2 232.4h.5M175.2 229.8h.5M175.2 224.6h.5M175.2 222h.5M47.9 240.2h1.1M174.6 240.2h1.1"/>
</g>
<path d="M47.9 175.2h127.8M47.9 162.2h127.8M47.9 188.2h127.8M47.9 214.2h127.8M47.9 201.2h127.8M47.9 227.2h127.8M47.9 240.2h127.8M60.7 240.2v-78M86.3 240.2v-78M111.8 240.2v-78M137.4 240.2v-78M162.9 240.2v-78" fill="none" stroke="#000" stroke-width=".21" stroke-dasharray=".2 .4"/>
<g fill="#fff">
<path d="M128.4 163.8h46v6.1h-46z"/>
<path d="M133.2 209.9h36.5v6.1h-36.5z"/>
<path d="M132 221.6h38.9v6.1h-38.9z"/>
</g>
<path d="M47.9 175.1l.1-.1v.3v-.5l.2 .6v-.5l.1 .4 .1-.6v.8l.1-.4 .1 .4v-.4l.1 .6v-.6l.1 .5 .1-.4v.5l.1-.7 .1 .7v-.7v.3l.1-.2v.2l.1-.2 .1 .5v-.6l.2 .5v-.3l.1 .3 .1-.5v.6l.2-.9 .1 1.1 .1-.6v.3l.1-.5v.4l.1-.4v.3l.1-.3 .1 .4 .1-.5v.8l.1-.7 .1 .7 .1-.5 .1 .4 .1-.5v.4l.1-.5v.6l.1-.7 .1 .6 .1-.7v.6l.2-.5v.6v-.5l.1 .3 .1-.4 .1 .5 .1-.5 .1 .6v-.6v.5l.1-.3v.4v-.6l.2 .6 .2-.6 .1 .4v-.6v.9l.2-.7 .1 .7v-.5l.1 .3 .1-.6 .1 .8 .1-.6 .1 .4v-.6l.1 .9 .2-.8 .1 .6v-.5l.1 .5 .1-.5v.3l.1-.5v.7l.1-.6v.6l.1-.7 .1 .7 .1-.6 .1 .5 .1-.4v.4l.1-.3v.4v-.6l.2 .4v-.4v.4l.1-.3 .1 .5 .2-.7 .1 .8 .1-.7 .1 .9v-.9l.2 .6v-.5l.1 .5v-.5l.1 .7 .1-.8 .1 .6v-.5l.2 .6v-.4l.1 .2 .1-.3v.5l.1-.7 .1 .6v-.5v.5l.1-.4 .1 .5 .1-.6v.5l.1-.3v.3l.1-.4v.3v-.4l.1 .7 .1-.9v.8l.2-.5v.4v-.8l.1 .9 .2-.4v.3v-.3l.1 .3v-.5l.1 .4 .1-.5v.7l.1-.8 .1 1.1v-1.6l.1 1.8 .1-2.3 .1 3.5v-5.1v4.9l.1-4.3v3.3v-1.5l.1 .8v-.6l.1 .6 .1-.5v1.9l.1-2.7 .1 1.8v-1.2v2.4l.2-3.2 .1 3.5 .1-3.1 .1 2.7v-2.6l.2 2v-1.9v1.8l.1-1.8 .2 56.4v-38.2l.2 13.5v-35.7l.1-.1v7.7l.1-8.5 .3 23.1 .2-26.3 .3 21.7 .2-14.8 .4 11.4 .3-10.6 .1 5.2v-.1v.3l.1-2.2 .1 2.7 .3-5.3 .2 5.8 .2-1.6 .1 .4 .1-2.2 .3 4.7 .1-3.6v.6l.1-1 .1 .8v-.5l.1 .1 .1 1.8 .2-2.9 .3 2.8 .1-.8 .1 1 .1-1.9 .1 1.7 .1-.6 .1 1 .3-2.5 .1 1.2v-.8l.2 1.2 .3-1.9v.5l.1-.5 .1 1.4 .1-.4v.5v-.6l.1 .4 .1-1 .1 .9v-.4l.2 .8v-.6l.1 1 .1-1 .1 .5 .1-.7 .1 1.1 .1-.7 .1 .4 .1-.7v.5v-.4l.1 .3 .1-1.1 .2 .9 .3-1v.6l.1-.2v-.5l.1 1.2 .2-.6v.6l.2-.6 .1 .8v-.8l.2 .6 .1-.4v.3l.1-.1v-.4v.7l.2-.8v.8l.2-.6 .1 .6 .1-.9 .1 .6 .1-.4 .1 .6 .2-.9 .1 .3 .2-.4v.7l.1-.5v.4v-.6l.1 .5 .1-.5v.6l.1-.7 .1 .9 .1-.8 .1 .4 .1-.4v.7l.1-.8v.5l.1-.4 .1 .3 .1-.5 .1 .9v-.8l.1 .4 .1-.7 .1 .6 .1-.7v.9l.1-.5v.3l.2-.8 .1 .7v-.7v.5v-.3l.1 .3v-.5l.1 .6 .1-.5v.6v-.7l.2 .6v-.6l.1 .5 .1-.6v.6l.1-.5 .1 .8v-.6l.1 .4 .1-.8 .1 .6v-.4l.1 .4v-.5l.2 .6 .1-.6v.8l.1-1.1 .1 .7v-.5l.1 .1v-.1v.6l.1-.7 .1 .7 .1-.6v.2l.1-.3v.4v-.5l.1 .4 .1-.5v.6l.1-.5v.5v-.4l.1 .3 .1-.4 .1 .6 .1-.4v.5l.1-1 .1 .9 .1-.7v.7l.3-.6v.6l.1-.7 .2 .9 .1-.9 .1 .6 .1-.4 .2 .6v-.5l.1 .5v-.6l.1 .7v-.7l.1 .5v-.9l.2 1v-.7l.1 .8 .1-.7 .1 .5 .1-.4v.6l.3-.8v.6l.1-.4 .1 .5v-.6l.2 .5v-.7l.1 .7 .1-.5v.5l.1-.7v.4v-.2l.1 .3v-.3l.2 .5v-.6l.1 .8 .1-.9v.6l.1-.6 .1 .7v-.5l.1 .3 .2-.5v.6l.1-.7v.7l.2-.5v.5v-.7l.2 .5v-.6l.1 .7v-.7l.2 .5v-.4v.4l.1-.6 .1 .7v-.7l.2 .5v-.5v.8l.1-.8v.8l.2-.6v.4l.1-.3v.5l.1-.5v.5l.1-.5v.4l.1-.6v.5v-.4l.1 .3 .1-.3v.4v-.3v.6l.3-1v.5l.1-.4 .2 .4 .1-.5 .1 .4 .1-.4v.4l.1-.5 .1 .5 .1-.6 .1 .6v-.4l.1 .4 .1-.6 .1 .5 .1-.5v.5l.1-.6v.6v-.5l.1 .3 .1-.3v.5l.1-.7v.9v-.5l.1 .5 .1-.5 .1 .4v-.4v.4l.1-.4v.6l.1-.6 .1 .5 .1-.5v.4l.1-.2 .1 .3 .1-.5v.4v-.3v.3h.2v-.2v.3v-.4v.5v-.3h.3v-.2v.3v-.5v.8v-.6v.4v-.1l.2-.1v.3v-.5v.6v-.6l.3 .1v.3v-.4v.5l.2-.8v.7v-.4l.3 .5v-.4v.4v-.2l.3-.1v.2v-.4v.4v-.4v.7v-.4h.2v-.2v.5v-.6v.4l.3-.3v.5v-.5v.6v-.7v.4l.2-.1v-.4v.8v-.4l.3-.2v.3v-.5v.8v-.7v.7l.2-.1v-.4v.6v-.7v.6l.3 .3v-.8v.3v-.2v.2l.2-.2v-.2v.6v-.7v.3l.3 .1v-.4v.8v-.6v.5v-.4h.3v-.2v.6v-.7l.2 .5v-.6v.8v-.6v.3v-.3h.3v.5v-.7v.5v-.4v.4v-.2l.2 .1v-.3v.7v-.6v.3v-.2v.2v-.1h.3v-.4v.8v-.6l.2 .2v.3v-.5v.5v-.3l.3-.1v.5v-.7v.5v-.2l.2-.3v.4l.3-.3v.4v-.5v.3v-.3l.2 .1v.8v-.5l.3-.1v.2v-.3v.5v-.7v.5v-.4l.3 .2v.4v-.9v.7l.2-.4v.5v-.5v.4v-.2l.3-.1v.2v-.4v.7v-.6v.4h.2v.2v-.6v.8v-.9v.4l.3-.3v.3v-.5v.7v-.3l.2-.1v.5v-.6v.2l.3-.1v.3v-.5v.5v-.5v.1l.3-.1v-.1v.5v-.6v.6v-.5l.2-.2v.9v-.7v.4h.3v.3v-.6v.5l.2-.3v.3v-.6v.6v-.3l.3-.2v.3v-.6v.6v-.4l.2 .2v.2v-.3v.4v-.5v.5l.3-.3v.5v-.5v.2v-.2h.2v.4v-.5v.7v-.8v.4l.3 .1v-.5v.5v-.4h.2v.6v-.7v.7v-.5h.3v-.3v.6v-.3l.3 .4v-.7v.7l.2-.3v-.6v1v-.9v.9v-.4l.3 .1v-.5v.4v-.2l.2 .2v.2v-.6v.5v-.4v.4v-.3h.3v.7v-1.1v.9v-.7v.5h.2v-.6v.8v-.5v.4v-.4l.3 .6v-.6v.4v-.4v.2h.3v-.3v.5v-.2l.2-.1v-.2v.4v-.7v.8v-.1l.3 .1v-.5v.7v-.6v.4v-.2l.2-.1v.4v-.5v.6v-.4v.4v-.3l.3-.1v.2v-.4v.2v-.1v.1l.2-.2v.4v-.5v.6v-.5l.3-.2v.9v-.4l.2-.5v.8v-.4v.2v-.2v.1h.3v.5v-.7v.7v-.6h.3v.4v-.7v.8l.2-.5v.2v-.3v.3v-.2v.2l.3 .1v-.4v.5v-.6v.3h.2v-.3v.6v-.5v.4l.3-.4v.4v-.5v.9v-.8l.2 .3v-.3v.5v-.5h.3v-.1v.5v-.5v.3v-.3v.3v-.2h.2v-.3v.8v-.7l.3 .4v-.6v.8l.2-.1v-.3v.4v-.7v.6l.3-.4v.3v-.7v.4l.3 .5v-.8v.9v-.7v.2l.2-.2v.5v-.4v.3v-.3l.3 .3v-.2v.3v-.6v.6v-.4l.2 .4v-.8l.3 .2v.3v-.4v.4v-.3l.2-.1v.4v-.6v.8v-.8l.3 .3v.3v-.4v.7v-.7v.2h.3v-.2v.7v-.6v.3v-.2v.2l.2-.4v.2v-.3v.6v-.6v.5l.3-.1v-.3v.3v-.5l.2 .1v.5v-.7v.6v-.4l.3 .2v-.3v.6v-.7v.3l.2 .3v-.4v.6v-.7h.3v-.2v.9v-.9v.5v-.3l.2 .2v.1v-.3v.4l.3-.4v.5v-.6v.7v-.8v.7l.2-.2v-.3v.5v-.4v.1l.3 .1v-.3v.4v-.7v.4l.3 .1v.2v-.5v.4v-.3v.2l.2-.2v.3v-.6v.7v-.5l.3 .3v-.3v.4v-.4v.5v-.4v.3l.2 .3v-.5v.4v-.3v.1l.3-.3v.7v-.6v.5l.2-.4v-.3v.5v-.2h.3v-.1v.2v-.4v.3v-.3l.3-.1v.7v-.5v.4l.2-.4v.3v-.6v.8v-.5v.4v-.4v.3l.3-.1v.3v-.6v.6v-.5v.3l.2-.5v.6v-.4v.4l.3-.3v.3v-.4v.5l.2-.2v.3v-.8v1v-.6l.3-.1v-.2v.6v-.5v.4v-.2h.2v.2v-.6v.3l.3 .2v-.4v.7v-.7v.5l.3-.4v.4v-.8v.9v-.5l.2 .1v.6v-.8v.4v-.2h.3v.3v-.6v.8l.2-.1v-.6v.4v-.2v.1v-.1h.3v-.2v.5v-.7v.4l.2 .1v.2v-.5v.6v-.5v.3l.3-.2v.5v-.6v.6v-.5l.2 .1v-.1v.2v-.3v.4v-.3l.3-.2v.5v-.3l.2 .1v-.3v.6v-.6l.3 .1v.5v-.5l.3 .5v-.7v.7v-.3v.2l.2 .1v-.6v.5v-.4l.3 .3v-.2v.5v-.9v.5l.2 .1v-.3v.6v-.6v.3l.3-.1v.3v-.6v.2l.2 .2v-.4v.5v-.3v.3h.3v-.4v.6v-.8v.4v-.2v.2v-.2l.3 .1v-.2v.6v-.5v.2l.2-.2v.2v-.3v.5v-.7v.5l.3-.2v.3v-.5v.5v-.2v.2l.2-.3v-.3v.8v-.7v.7v-.3h.3v-.5v.9v-.9v.4l.2 .1v-.5v.6v-.4v.3h.3v-.4v.5l.2-.5v.5v-.5v.3l.3 .2v-.6v.8v-.8l.3 .5v-.5v.4l.2-.1v.3v-.5v.4l.3-.2v.2v-.4v.5l.2-.5v.5v-.7v.5l.3-.1v.3v-.6v.8v-.6h.2v.2v-.3v.5v-.6v.3l.3 .3v-.4v.4v-.9v.9v-.5l.3-.1v.6v-.4l.2 .4v-.7v.7l.2-.4v.6v-.7v.4v-.3v.3l.3-.4v.3v-.5v.7v-.7v.6l.3-.3v.3v-.5v.5v-.4v.3l.2-.3v.8v-.4l.3-.2v.4v-.4v.6v-.7v.4l.2-.1v.3v-.5h.3v.6v-.5l.2 .2v-.3v.5v-.6v.4l.3-.2v.6v-.7v.5v-.2l.3 .2v-.7v1.1v-.3l.2-.1v-.5v.7v-.8v.6v-.3l.3 .2v-.4v.6v-.3l.2-.2v.3v-.5v.8v-.5l.3-.1v.5v-.5v.3v-.2l.2 .4v-.2v.2v-.5v.5v-.3v.2l.3-.5v.7v-.6v.5v-.5h.2v.5v-.6v.4v-.2l.3 .1v-.3v.6l.2-.7v.8v-.7v.6l.3-.4v.2v-.2v.3v-.4v.4v-.5v.3h.3v.3v-.7v.4v-.2h.2v.3v-.5v.6v-.4v.2v-.2l.3-.1v.3v-.3v.6v-.9v.8v-.2l.2 .2v-.6v.7v-.6v.3l.3-.2v.6v-.7v.6l.2-.5v.3v-.3v.4v-.6v.5h.3v.1v-.5h.3v.7v-.5v.5l.2-.5v.4v-.4v.2l.3-.3v.6v-.6l.2 .4v-.3v.4v-.4l.3 .1v.4v-.7v.3l.2 .3v-.5v.6v-.4l.3-.1v.5v-.7v.6v-.4h.2v.4v-.5l.3 .1v.4v-.6v.4v-.2l.3-.1v.4v-.5v.6l.2-.5v.8v-.7l.3 .7v-.7v.7v-.6l.2 .5v-.7v.4v-.2l.3-.1v.5v-.6v.4v-.2l.2-.2v.5v-.6v.6v-.3v.3l.3-.1v.2v-.6v.6l.2-.6v.7v-.6v.5v-.4l.3 .2v.3v-.7v.6v-.6v.5v-.4h.2v.5v-.5v.4v-.2l.3-.2v.4v-.6v.9v-.6v.4l.3-.1v-.4v.6v-.4v.1h.2v-.3v.7v-.5v.2h.3v-.5v.7l.2-.1v-.6v.5v-.5l.3 .3v-.4v.6v-.4l.2 .2v-.3v.6v-.7l.3 .2v.4v-.6v.6v-.5v.2h.3v-.2v.5v-.5v.3l.2-.1v-.4v.6v-.4v.2h.3v.2v-.6v.9v-.7l.2 .1v-.1v.6v-.6v.6v-.5v.3l.3-.1v-.5v.4v-.2l.2 .1v-.2v.3v-.4l.3-.1v.8v-.4l.2-.2v.2v-.3v.7v-.7l.3 .6v-.6v.6v-.4v.2h.2v-.5v.5l.3-.4v.4v-.5v.2l.3 .1v-.3v.4v-.4v.6l.2-.3v.2v-.3v.4v-.5v.3l.3-.3v.6v-.5l.2 .4v-.7v.5l.3-.3v.5v-.7h.2v.8v-.7v.4l.3 .3v-.5v.4l.3-.9v1.1v-.6v.4l.2-.7v.8v-.8v.5l.3-.3v.5v-.5v.2l.2-.2v.5v-.5v.6v-.2h.3v-.3v.5v-.6v.3v-.3v.2l.2-.1v.2v-.3v.3v-.3v.3v-.3h.3v.4v-.5v.4l.2-.3v.3v-.6v.5v-.2l.3 .5v-.6v.6v-.4l.3 .2v-.5v.5v-.1l.2 .3v-.8v.5v-.2l.3 .1v.3v-.4v.6v-.6l.2 .4v-.5v.5v-.2l.3 .1v-.3v.6v-.7v.3v-.3v.3l.2 .1v-.4v.5v-.5v.4l.3-.3v.4v-.6v.6l.2-.1v-.4v.4v-.4v.4v-.2l.3-.1v.6v-.4l.2-.2v.5v-.5v.4v-.3l.3-.1v.2v-.3v.6v-.5l.3-.2v.5v-.5v.2h.2v-.4v.6v-.7v.7v-.3v.1l.3 .1v-.3v.5v-.6v.3l.2 .1v.1v-.6v.5h.3v-.4v.7v-.6v.5v-.4l.2 .1v-.2v.6v-.7v.4v-.3v.2l.3-.2v.2v-.3v.5v-.5v.4l.3-.5v.8v-.6v.6v-.5h.2v.2v-.4v.7v-.6v.3l.3 .1v-.3v.4v-.5v.3v-.2l.2 .1v-.3v.6l.3-.3v.2v-.5l.2 .5v-.5v.7v-.5v.5l.3-.1v-.8v1v-.3l.2-.3v.3v-.9v.9l.3-.2v.1v-.4v.6v-.5l.2-.1v.6v-.6v.5v-.2h.3v.4v-1v.9v-.6v.3v-.2h.3v.5v-.5l.2 .2v-.4v.5v-.4v.4v-.3v.2l.3-.4v.2v-.4v.8v-.5v.3v-.3l.2 .6v-.6v.5v-.4l.3 .2v-.2v.4v-.4v.8v-.8l.2-.3v.8v-.7v.7v-.6v.4v-.3v.2l.3-.1v.3v-.7v.6v-.4v.2l.3 .1v-.5v.8l.2-.1v-.7v.9v-.6v.1h.3v.4v-.8v.9v-.5v.1l.2-.2v.5v-.6v.7v-.4l.3-.1v.3v-.6v.5l.2-.3v.4v-.5v.4v-.4v.2l.3 .2v-.4v.4v-.5v.6v-.1l.2 .2v-.9v.8v-.7v.4l.3 .3v-.5h.3v-.2v1.1v-.7l.2-.1v.1v-.1v.4v-.6v.5v-.2l.3 .2v.2v-.5v.4v-.4l.2-.2v.6v-.3h.3v.2v-.6v.6v-.6v.6v-.6v.5l.2-.3v.3v-.3v.4v-.4v.4l.3-.5v.6v-.6v.6l.2-.3v.5v-.6v.3l.3 .1v.4v-1v.9v-.6l.2 .1v.3v-.6v.5l.3 .1v-.5v.5v-.5v.4l.3 .2v-.7v.6v-.4v.1h.2v-.2v.6v-.7l.3 .3v-.2v.3v-.4v.6v-.7v.8h.2v-.7v.7v-.4v.3l.3-.2v-.2v.5v-.7v.7l.2-.5v.6v-.7v.8h.3v-.7v.7v-.7v.6v-.5v.2v-.1l.3 .1v.2v-.4v.5v-.5v.1h.2v.2v-.5v.6v-.6v.5v-.4v.3l.3-.2v.2v-.2v.4v-.4v.3l.2-.2v.3v-.5v.6v-.5v.4v-.2l.3 .2v-.4v.7v-.7v.3v-.2v.2l.2-.2v.6v-.7l.3 .3v-.2v.3v-.6v.8v-.5l.2 .3v-.4v.5v-.2l.3-.1v.4v-.5v.6v-.6h.3v.4v-.5v.7v-.4l.2 .1v-.5v.4v-.3l.3 .4v-.4v.4v-.6v.7v-.6v.2v-.1h.2v.4v-.6v.6v-.2h.3v.2v-.4v.7v-.7v.2h.2v.2v-.5v.4v-.3l.3 .4v-.5v.5v-.5l.3 .1v.2v-.3v.7v-.7v.3v-.3l.2 .1v.4v-.5v.6l.3-.4v.7v-1v.8v-.6l.2 .2v.2v-.4v.6v-.6v.3v-.2l.3-.2v.6v-.7v.5l.2-.1v-.1v.3v-.4v.4v-.6v.7v-.3l.3-.1v-.2v.6v-.7l.2 .6v-.5v.8v-.8h.3v.5v-.5v.3v-.2v.2h.2v-.3v.5v-.5v.5l.3-.2v.1v-.2v.3v-.7v.7v-.4v.3v-.3h.3v.4v-.7v.9v-.4h.2v-.2v.4v-.5v.4v-.3v.3l.3 .1v.2v-.8v.9v-.6v.1l.2-.1v-.4v.7v-.3l.3-.2v.6v-.5v.4l.2 .3v-.7v.7v-.7v.3l.3-.2v-.3v.9v-.7v.6v-.2l.2-.1v.1v-.2v.4v-.8v.5l.3 .3v-.8v.8v-.6l.2 .3v-.3v.4v-.4v.4v-.3v.3v-.2l.3-.1v.5v-.6v.5l.3 .1v-.7v.7v-.5l.2 .2v-.3v.5v-.6v.8v-.5l.3-.1v.3v-.6v.5v-.2l.2 .1v.2v-.6v.6v-.6v.3l.3-.4v.7l.2-.2v-.5v.7v-.6l.3 .2v-.5v.5v-.3v.3v-.2l.3-.1v.6v-.6v.6v-.5h.2v.2v-.3v.7v-.9v.5h.3v.4v-.6v.5v-.5v.4l.2-.5v.7v-.4v.4v-.4h.3v.1v-.3v.5v-.5v.6v-.7v.5l.2-.1v.3v-.6v.5l.3-.1v-.1v.3v-.7v.7l.2-.2v-.6v.9v-.7v.3h.3v.3v-.7h.3v.6v-.3v.3v-.3l.2-.2v.3v-.3v.5v-.5v.3l.3-.2v.4v-.6v.7v-.5v.2l.2 .1v-.3v.5v-.8v.6l.3-.5v.6v-.5v.3l.2-.2v.2v-.4v.6v-.6v.1l.3-.1v.4v-.6v.7v-.3l.3-.3v.7v-.5v.5l.2-.2v-.4v.7v-.2h.3v.2v-.9v.8v-.5h.2v.5v-.3" fill="none" stroke="#000" stroke-width=".44"/>
<path d="M18 155.4h175M18 155.3v104M192.9 155.4v104M47.9 162.2h127.8v78h-127.8zM18 259.3h174.9" fill="none" stroke="#000" stroke-width=".21"/>
<text font-size="4.2" x="162.7" y="17.8">ESD3V3U4ULC</text>
<g font-size="4.1">
<text x="38.7" y="50.3">100</text>
<text x="130.4" y="55">Scope: 6 GHz, 20 GS/s</text>
<text x="41" y="63.3">80</text>
<text x="41" y="76.3">60</text>
<text x="133.9" y="80.3">V</text>
<text x="157.2" y="80.3">= 89 V</text>
<text x="32.2" y="86.5" transform="rotate(-90 32.2 86.5)">[V]</text>
<text x="41" y="89.3">40</text>
<text x="32.2" y="94.4" transform="rotate(-90 32.2 94.4)">V</text>
<text x="134.5" y="92.8">V</text>
<text x="158.8" y="92.8">= 8 V</text>
<text x="41" y="102.3">20</text>
<text x="43.2" y="115.3">0</text>
<text x="39.6" y="128.3">-20</text>
<text x="57.2" y="132.4">0</text>
<text x="74.6" y="132.4">100</text>
<text x="94.3" y="132.4">200</text>
<text x="113.9" y="132.4">300</text>
<text x="133.6" y="132.4">400</text>
<text x="153.2" y="132.4">500</text>
<text x="172.9" y="132.4">600</text>
<text x="106.5" y="138.1">t [ns]</text>
<text x="41" y="163.5">20</text>
<text x="130.4" y="168.2">Scope: 6 GHz, 20 GS/s</text>
<text x="43.2" y="176.5">0</text>
<text x="39.6" y="189.5">-20</text>
<text x="32.2" y="199.7" transform="rotate(-90 32.2 199.7)">[V]</text>
<text x="39.6" y="202.5">-40</text>
<text x="32.2" y="207.7" transform="rotate(-90 32.2 207.7)">V</text>
<text x="39.6" y="215.6">-60</text>
<text x="133.2" y="213.9">V</text>
<text x="156.5" y="213.9">= -86 V</text>
<text x="133.9" y="225.6">V</text>
<text x="158.1" y="225.6">= -6 V</text>
<text x="39.6" y="228.6">-80</text>
<text x="37.4" y="241.6">-100</text>
<text x="60.1" y="245.6">0</text>
<text x="83.4" y="245.6">100</text>
<text x="109" y="245.6">200</text>
<text x="134.6" y="245.6">300</text>
<text x="160.1" y="245.6">400</text>
<text x="106.5" y="251.3">t [ns]</text>
</g>
<g font-size="3.5">
<text x="85.5" y="32.5">Typical Characteristics at T</text>
<text x="134.3" y="32.5">= 25 °C, unless otherwise specified</text>
<text x="18" y="149.9">Figure 8</text>
<text x="38" y="149.9">Clamping voltage at +8 kV discharge according IEC61000-4-2 (R = 330 Ω, C = 150 pF)</text>
<text x="18" y="263.1">Figure 9</text>
<text x="38" y="263.1">Clamping voltage at -8 kV discharge according IEC61000-4-2 (R = 330 Ω, C = 150 pF)</text>
<text x="18" y="284.4">Final Data Sheet</text>
<text x="103.5" y="284.4">12</text>
<text x="159.9" y="284.4">Rev. 1.6, 2013-02-20</text>
</g>
<g font-size="3.2">
<text x="136.6" y="81.5">CL-max-peak</text>
<text x="33.5" y="91.7" transform="rotate(-90 33.5 91.7)">CL</text>
<text x="137.2" y="94">CL-30ns-peak</text>
<text x="107.6" y="139.3">p</text>
<text x="33.5" y="205" transform="rotate(-90 33.5 205)">CL</text>
<text x="135.9" y="215.1">CL-max-peak</text>
<text x="136.6" y="226.8">CL-30ns-peak</text>
<text x="107.6" y="252.5">p</text>
</g>
<text font-size="2.4" x="131.6" y="33.3">A</text>
</svg>
